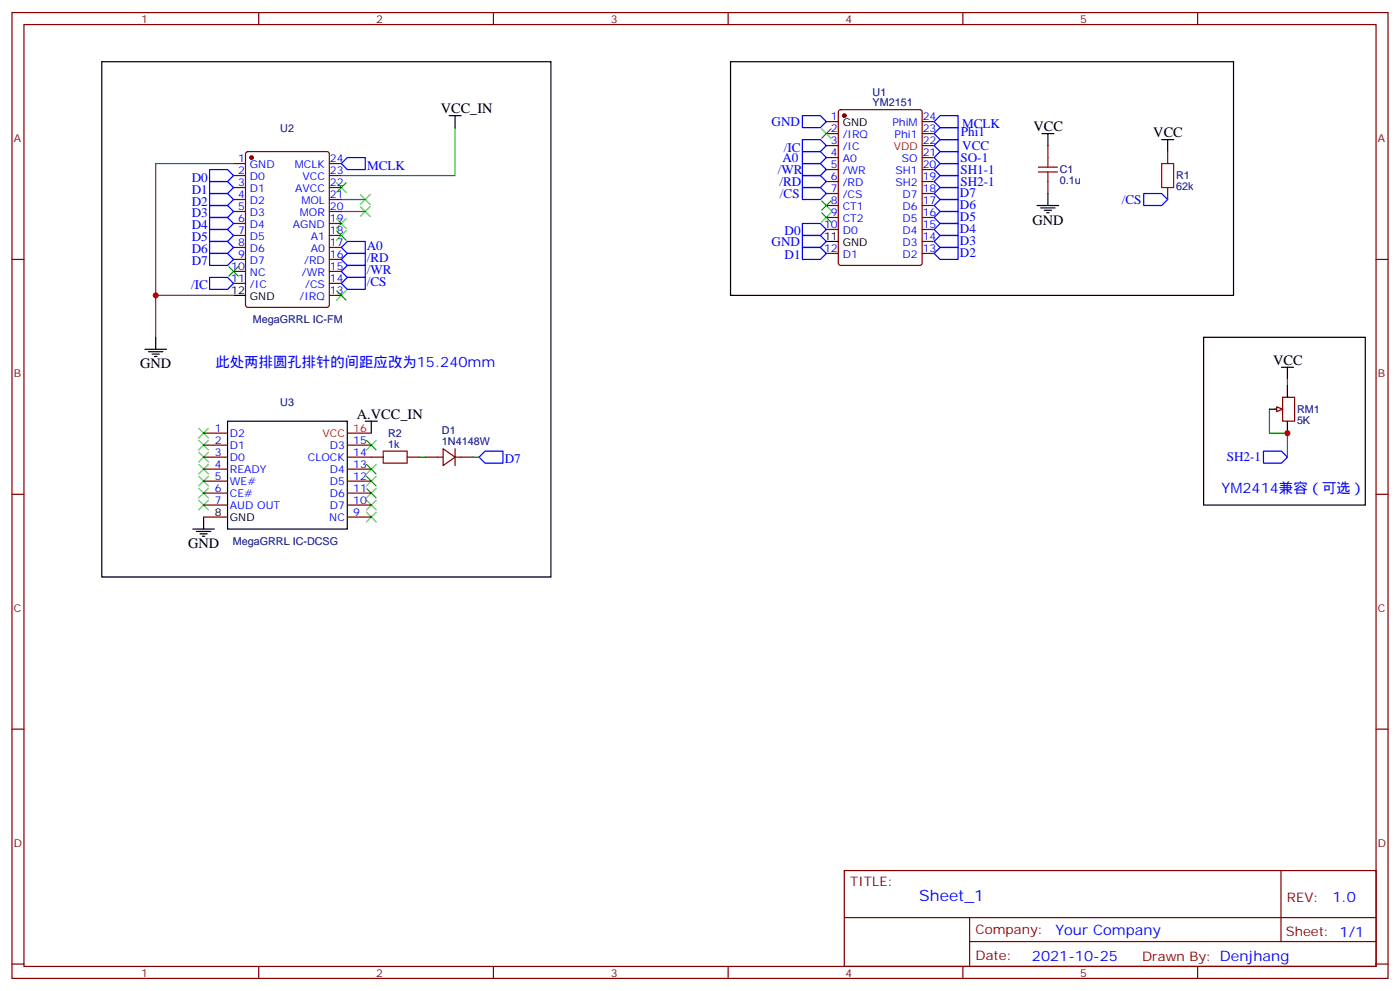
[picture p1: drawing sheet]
<svg xmlns="http://www.w3.org/2000/svg" width="412mm" height="292mm" viewBox="0 0 412 292" stroke-linecap="round" stroke-linejoin="round" font-family="sans-serif">
<g fill="none" stroke="#870000" stroke-width=".35">
<path d="M3.5 3.7h405.4v284.3h-405.4zM7.1 7.2h398.2v277.3h-398.2zM76.2 3.7v3.5M145.3 3.7v3.5M214.5 3.7v3.5M283.6 3.7v3.5M352.8 3.7v3.5M68.8 48.2h3.5M68.8 51.7h3.5M68.8 55.2h3.5M68.8 58.7h3.5M72.6 44.8l.4-.2h23.3l.7 .5v44.7l-.4 .6-23.6 .1-.6-.5-.1-44.7z"/>
<path d="M97 48.2h3.5M97 51.7h3.5M97 55.2h3.5M97 58.7h3.5M3.5 76.4h3.6M68.8 76.4h3.5M68.8 62.3h3.5M68.8 65.8h3.5M68.8 69.3h3.5M68.8 72.8h3.5M68.8 79.9h3.5M97 76.4h3.5"/>
<path d="M97 62.3h3.5M97 65.8h3.5M97 69.3h3.5M97 72.8h3.5M97 79.9h3.5M405.3 76.4h3.6M68.8 83.4h3.5M97 83.4h3.5M97 87h3.5M377.8 116.9h3.6v7.1h-3.6zM60 134.6h7M60 127.5h7"/>
<path d="M60 131.1h7M60 138.1h7M102.3 134.6h10.6M102.3 127.5h7.1M102.3 131.1h7.1M102.3 138.1h7.1M119.9 134.6h3.6M125.2 134.6h5.3M130.5 132.1l3.6 2.5-3.6 2.5zM134.1 134.6h5.2M134.1 132.1v5M375.4 120.5h1.7"/>
<path d="M3.5 145.5h3.6M60 141.6h7M60 145.2h7M60 148.7h7M60 152.2h7M102.3 141.6h7.1M102.3 145.2h7.1M102.3 148.7h7.1M102.3 152.2h7.1M405.3 145.5h3.6M3.5 214.7h3.6M405.3 214.7h3.6"/>
<path d="M248.7 256.3h156.6v28.2h-156.6zM377.3 256.3v20.9M248.7 270.1h156.5M285.6 277.2h119.6M285.6 270.1v14.2M3.5 283.8h3.6M76.2 284.5v3.5M145.3 284.5v3.5M214.5 284.5v3.5M283.6 284.5v3.5M352.8 284.5v3.5M405.3 283.8h3.6"/>
</g>
<g fill="none" stroke="#3c3" stroke-width=".35">
<path d="M99.1 53.8l2.9 2.8M102 53.8l-2.9 2.8M67.4 78.5l2.8 2.8M70.2 78.5l-2.8 2.8M99.1 64.4l2.9 2.8M99.1 67.9l2.9 2.8M102 64.4l-2.9 2.8M102 67.9l-2.9 2.8M99.1 85.5l2.9 2.9M102 85.5l-2.9 2.9M58.6 126.1l2.8 2.8M58.6 129.6l2.8 2.9"/>
<path d="M58.6 133.2l2.8 2.8M58.6 136.7l2.8 2.8M61.4 126.1l-2.8 2.8M61.4 129.6l-2.8 2.9M61.4 133.2l-2.8 2.8M61.4 136.7l-2.8 2.8M107.9 129.6l2.9 2.9M107.9 136.7l2.9 2.8M110.8 129.6l-2.9 2.9M110.8 136.7l-2.9 2.8M58.6 140.2l2.8 2.9M58.6 143.8l2.8 2.8"/>
<path d="M58.6 147.3l2.8 2.8M61.4 140.2l-2.8 2.9M61.4 143.8l-2.8 2.8M61.4 147.3l-2.8 2.8M107.9 140.2l2.9 2.9M107.9 143.8l2.9 2.8M107.9 147.3l2.9 2.8M107.9 150.8l2.9 2.8M110.8 140.2l-2.9 2.9M110.8 143.8l-2.9 2.8M110.8 147.3l-2.9 2.8M110.8 150.8l-2.9 2.8"/>
</g>
<path d="M134.1 37.6v14.1h-33.6M68.8 48.2h-22.9v38.8M100.5 58.7h7.1M100.5 62.3h7.1M68.8 87h-22.9v12.3M379.2 111.7v1.7M123.5 134.6h1.7M139.3 134.6h1.8M373.9 120.5v7h5.3v7.1" fill="none" stroke="#008700" stroke-width=".35"/>
<circle cx="74.1" cy="46.4" r=".53" fill="#870000" stroke="#870000" stroke-width=".35"/>
<g fill="none" stroke="#000" stroke-width=".35">
<path d="M132.3 34h3.5M134.1 34v3.6M45.9 99.3v3.5M68.8 87h3.5M42.7 102.8h6.3M43.7 103.5h4.3M44.8 104.2h2.1M45.5 105h.7M377.5 108.1h3.5M379.2 108.1v3.6M379.2 113.4v3.5M67 124h35.3v31.8h-35.3z"/>
<path d="M107.6 124h3.5M109.4 124v3.5M373.9 120.5h3.6M379.2 124v3.5M56.8 155.8h6.3M57.9 156.5h4.2M58.9 157.2h2.1M59.6 157.9h.7M60 152.2v3.6"/>
</g>
<g fill="none" stroke="#00f" stroke-width=".35">
<path d="M61.7 49.9h5.3l1.8 1.8-1.8 1.7h-5.3zM61.7 53.4h5.3l1.8 1.8-1.8 1.8h-5.3zM61.7 57h5.3l1.8 1.7-1.8 1.8h-5.3zM102.3 46.4h5.3v3.5h-5.3l-1.8-1.7zM61.7 60.5h5.3l1.8 1.8-1.8 1.7h-5.3zM61.7 64h5.3l1.8 1.8-1.8 1.8h-5.3zM61.7 67.6h5.3l1.8 1.7-1.8 1.8h-5.3zM61.7 71.1h5.3l1.8 1.7-1.8 1.8h-5.3zM61.7 74.6h5.3l1.8 1.8-1.8 1.7h-5.3zM100.5 72.8l1.8-1.7h5.3v3.5h-5.3zM100.5 76.4l1.8-1.8h5.3v3.5h-5.3zM100.5 79.9l1.8-1.8h5.3v3.6h-5.3z"/>
<path d="M61.7 81.7h5.3l1.8 1.7-1.8 1.8h-5.3zM100.5 83.4l1.8-1.7h5.3v3.5h-5.3zM142.9 132.8h5.3v3.5h-5.3l-1.8-1.7zM372.2 132.8h5.3l1.7 1.8-1.7 1.7h-5.3z"/>
</g>
<path d="M112.9 132.8h7v3.5h-7z" fill="none" stroke="#a10000" stroke-width=".35"/>
<path d="M376.1 119.8l1.7 .7-1.7 .7z" fill="#f0f0f0" stroke="#870000" stroke-width=".35"/>
<g fill="none" stroke="#000" stroke-width=".35">
<path d="M30 18.2h132.3v151.7h-132.3zM215.2 18.2h148.2v68.8h-148.2zM306.9 39.3h3.5M308.7 39.3v3.6M308.7 57v3.5M342.2 41.1h3.5M344 41.1v3.5M243.4 71.1h3.5M305.5 60.5h6.4M306.6 61.2h4.2M307.6 61.9h2.1M308.3 62.6h.7"/>
<path d="M354.5 99.3h47.7v49.4h-47.7z"/>
</g>
<path d="M242 37.9l2.8 2.8M244.8 37.9l-2.8 2.8M106.2 57.3l2.8 2.8M109 57.3l-2.8 2.8M242 59.1l2.8 2.8M244.8 59.1l-2.8 2.8M106.2 60.9l2.8 2.8M109 60.9l-2.8 2.8M242 62.6l2.8 2.8M244.8 62.6l-2.8 2.8" fill="none" stroke="#3c3" stroke-width=".35"/>
<g fill="none" stroke="#00f" stroke-width=".35">
<path d="M236.4 34h5.3l1.7 1.8-1.7 1.8h-5.3zM275.2 35.8l1.7-1.8h5.3v3.6h-5.3zM275.2 39.3l1.7-1.7h5.3v3.5h-5.3zM236.4 51.7h5.3l1.7 1.7-1.7 1.8h-5.3zM236.4 48.2h5.3l1.7 1.7-1.7 1.8h-5.3zM236.4 44.6h5.3l1.7 1.8-1.7 1.8h-5.3zM236.4 41.1h5.3l1.7 1.8-1.7 1.7h-5.3zM236.4 55.2h5.3l1.7 1.8-1.7 1.7h-5.3zM275.2 53.4l1.7-1.7h5.3v3.5h-5.3zM275.2 49.9l1.7-1.7h5.3v3.5h-5.3zM275.2 46.4l1.7-1.8h5.3v3.6h-5.3zM275.2 57l1.7-1.8h5.3v3.5h-5.3z"/>
<path d="M275.2 42.9l1.7-1.8h5.3v3.5h-5.3zM336.9 57h5.3l1.8 1.7-1.8 1.8h-5.3zM236.4 72.8h5.3l1.7 1.8-1.7 1.8h-5.3zM236.4 65.8h5.3l1.7 1.8-1.7 1.7h-5.3zM236.4 69.3h5.3l1.7 1.8-1.7 1.7h-5.3zM275.2 74.6l1.7-1.8h5.3v3.6h-5.3zM275.2 71.1l1.7-1.8h5.3v3.5h-5.3zM275.2 67.6l1.7-1.8h5.3v3.5h-5.3zM275.2 64l1.7-1.7h5.3v3.5h-5.3zM275.2 60.5l1.7-1.8h5.3v3.6h-5.3z"/>
</g>
<path d="M305.9 49.2h5.6M305.9 50.6h5.6M308.7 46.4v2.8M308.7 50.6v2.8M342.2 48.2h3.5v7h-3.5z" fill="none" stroke="#a10000" stroke-width=".35"/>
<g fill="none" stroke="#870000" stroke-width=".35">
<path d="M243.4 35.8h3.5M243.4 39.3h3.5M247.2 32.5l.4-.2h23.3l.7 .4v44.7l-.4 .7h-23.6l-.6-.4-.1-44.7zM271.6 35.8h3.6M271.6 39.3h3.6M243.4 42.9h3.5M243.4 46.4h3.5M243.4 49.9h3.5M243.4 53.4h3.5M243.4 57h3.5M271.6 42.9h3.6M271.6 46.4h3.6"/>
<path d="M271.6 49.9h3.6M271.6 53.4h3.6M271.6 57h3.6M308.7 42.9v3.5M308.7 53.4v3.6M344 44.6v3.6M344 55.2v3.5M243.4 60.5h3.5M243.4 64h3.5M243.4 67.6h3.5M243.4 74.6h3.5M271.6 60.5h3.6"/>
<path d="M271.6 64h3.6M271.6 67.6h3.6M271.6 74.6h3.6M271.6 71.1h3.6"/>
</g>
<circle cx="248.7" cy="34" r=".53" fill="#870000" stroke="#870000" stroke-width=".35"/>
<g fill="#c00">
<circle cx="45.9" cy="87" r=".88"/>
<circle cx="379.2" cy="127.5" r=".88"/>
</g>
<text font-size="4.6" fill="#00f" x="270.8" y="265.3">Sheet_1</text>
<g font-size="4.2">
<text x="129.8" y="33.3">VCC_IN</text>
<text x="304.4" y="38.6">VCC</text>
<text x="339.7" y="40.4">VCC</text>
<text x="304.1" y="66.1">GND</text>
<text x="375" y="107.4">VCC</text>
<text x="41.3" y="108.5">GND</text>
<text x="105.1" y="123.3">A.VCC_IN</text>
<text x="55.4" y="161.4">GND</text>
</g>
<g font-size="4.2" fill="#00f">
<text x="63.5" y="108.1">此处两排圆孔排针的间距应改为15.240mm</text>
<text x="359.8" y="145.2">YM2414兼容（可选）</text>
<text x="392.5" y="265.6">1.0</text>
<text x="310.9" y="275.1">Your Company</text>
<text x="304" y="282.9">2021-10-25</text>
</g>
<g font-size="3.9" fill="#00f">
<text x="227.3" y="37.1">GND</text>
<text x="283" y="40.1">Phi1</text>
<text x="283.4" y="37.6">MCLK</text>
<text x="230.5" y="47.6">A0</text>
<text x="230.9" y="44.6">/IC</text>
<text x="282.9" y="47.7">SO-1</text>
<text x="283.5" y="44.1">VCC</text>
<text x="56.5" y="53.4">D0</text>
<text x="108.1" y="49.9">MCLK</text>
<text x="229.1" y="51.2">/WR</text>
<text x="282.9" y="51.2">SH1-1</text>
<text x="56.5" y="57">D1</text>
<text x="229.6" y="54.7">/RD</text>
<text x="229.7" y="58.2">/CS</text>
<text x="282.8" y="58">D7</text>
<text x="282.9" y="54.7">SH2-1</text>
<text x="56.5" y="60.5">D2</text>
<text x="56.5" y="64">D3</text>
<text x="282.8" y="65.1">D5</text>
<text x="282.8" y="61.6">D6</text>
<text x="330.4" y="60">/CS</text>
<text x="56.5" y="67.6">D4</text>
<text x="56.5" y="71.1">D5</text>
<text x="231.1" y="69.3">D0</text>
<text x="282.8" y="68.6">D4</text>
<text x="56.5" y="74.6">D6</text>
<text x="108" y="73.5">A0</text>
<text x="108" y="77.1">/RD</text>
<text x="227.3" y="72.3">GND</text>
<text x="231.1" y="76.4">D1</text>
<text x="282.8" y="75.7">D2</text>
<text x="282.8" y="72.1">D3</text>
<text x="56.5" y="78.1">D7</text>
<text x="108" y="80.6">/WR</text>
<text x="56.3" y="85.2">/IC</text>
<text x="108" y="84.1">/CS</text>
<text x="148.7" y="136.3">D7</text>
<text x="361.4" y="135.9">SH2-1</text>
</g>
<g font-size="3.9" fill="#800">
<text x="250.5" y="260.9">TITLE:</text>
<text x="379.1" y="265.6">REV:</text>
<text x="287.4" y="275.1">Company:</text>
<text x="378.7" y="275.7">Sheet: 1/1</text>
<text x="287.4" y="282.8">Date:</text>
<text x="336.4" y="282.8">Drawn By: Denjhang</text>
</g>
<g font-size="3.2" fill="#800">
<text x="41.6" y="6.7">1</text>
<text x="110.8" y="6.7">2</text>
<text x="179.9" y="6.7">3</text>
<text x="249.1" y="6.7">4</text>
<text x="318.2" y="6.7">5</text>
<text x="4.1" y="41.8">A</text>
<text x="405.9" y="41.8">A</text>
<text x="4.1" y="110.9">B</text>
<text x="405.9" y="110.9">B</text>
<text x="4.1" y="180.1">C</text>
<text x="405.9" y="180.1">C</text>
<text x="4.1" y="249.2">D</text>
<text x="405.9" y="249.2">D</text>
<text x="41.6" y="287.5">1</text>
<text x="110.8" y="287.5">2</text>
<text x="179.9" y="287.5">3</text>
<text x="249.1" y="287.5">4</text>
<text x="318.2" y="287.5">5</text>
</g>
<g font-size="3.2" fill="#000080">
<text x="257.1" y="28.2">U1</text>
<text x="257.1" y="31.2">YM2151</text>
<text x="82.6" y="38.7">U2</text>
<text x="312.2" y="51">C1</text>
<text x="346.4" y="52.8">R1</text>
<text x="312.2" y="54.2">0.1u</text>
<text x="346.4" y="56">62k</text>
<text x="74.5" y="95.2">MegaGRRL IC-FM</text>
<text x="82.6" y="119.6">U3</text>
<text x="382.1" y="124.8">5K</text>
<text x="382.1" y="121.6">RM1</text>
<text x="114.3" y="131.8">1k</text>
<text x="114.3" y="128.6">R2</text>
<text x="130.2" y="131.1">1N4148W</text>
<text x="130.2" y="127.9">D1</text>
<text x="68.6" y="160.4">MegaGRRL IC-DCSG</text>
</g>
<g font-size="3.2" fill="#00f">
<text x="244.8" y="35.5">1</text>
<text x="271.8" y="35.5">24</text>
<text x="244.8" y="39">2</text>
<text x="248.2" y="40.7">/IRQ</text>
<text x="262.9" y="37.2">PhiM</text>
<text x="263.5" y="40.7">Phi1</text>
<text x="271.8" y="39">23</text>
<text x="70.1" y="47.8">1</text>
<text x="97.2" y="47.8">24</text>
<text x="244.8" y="42.5">3</text>
<text x="244.8" y="46">4</text>
<text x="248.2" y="44.3">/IC</text>
<text x="248.2" y="47.8">A0</text>
<text x="265.7" y="47.8">SO</text>
<text x="271.8" y="46">21</text>
<text x="271.8" y="42.5">22</text>
<text x="70.1" y="51.3">2</text>
<text x="73.6" y="49.6">GND</text>
<text x="73.6" y="53.1">D0</text>
<text x="86.9" y="49.6">MCLK</text>
<text x="89.1" y="53.1">VCC</text>
<text x="97.2" y="51.3">23</text>
<text x="244.8" y="49.6">5</text>
<text x="244.8" y="53.1">6</text>
<text x="248.2" y="51.3">/WR</text>
<text x="263.8" y="51.3">SH1</text>
<text x="271.8" y="53.1">19</text>
<text x="271.8" y="49.6">20</text>
<text x="70.1" y="54.9">3</text>
<text x="70.1" y="58.4">4</text>
<text x="73.6" y="56.6">D1</text>
<text x="86.9" y="56.6">AVCC</text>
<text x="97.2" y="58.4">21</text>
<text x="97.2" y="54.9">22</text>
<text x="244.8" y="56.6">7</text>
<text x="248.2" y="54.9">/RD</text>
<text x="248.2" y="58.4">/CS</text>
<text x="263.8" y="54.9">SH2</text>
<text x="265.9" y="58.4">D7</text>
<text x="271.8" y="56.6">18</text>
<text x="70.1" y="61.9">5</text>
<text x="70.1" y="65.4">6</text>
<text x="73.6" y="60.1">D2</text>
<text x="73.6" y="63.7">D3</text>
<text x="88.3" y="63.7">MOR</text>
<text x="88.8" y="60.1">MOL</text>
<text x="97.2" y="65.4">19</text>
<text x="97.2" y="61.9">20</text>
<text x="244.8" y="60.1">8</text>
<text x="244.8" y="63.7">9</text>
<text x="248.2" y="61.9">CT1</text>
<text x="248.2" y="65.4">CT2</text>
<text x="265.9" y="65.4">D5</text>
<text x="265.9" y="61.9">D6</text>
<text x="271.8" y="63.7">16</text>
<text x="271.8" y="60.1">17</text>
<text x="70.1" y="69">7</text>
<text x="73.6" y="67.2">D4</text>
<text x="73.6" y="70.7">D5</text>
<text x="86.3" y="67.2">AGND</text>
<text x="91.5" y="70.7">A1</text>
<text x="97.2" y="69">18</text>
<text x="242.7" y="67.2">10</text>
<text x="248.2" y="69">D0</text>
<text x="265.9" y="69">D4</text>
<text x="271.8" y="70.7">14</text>
<text x="271.8" y="67.2">15</text>
<text x="70.1" y="72.5">8</text>
<text x="70.1" y="76">9</text>
<text x="73.6" y="74.3">D6</text>
<text x="73.6" y="77.8">D7</text>
<text x="89.6" y="77.8">/RD</text>
<text x="91.5" y="74.3">A0</text>
<text x="97.2" y="76">16</text>
<text x="97.2" y="72.5">17</text>
<text x="242.7" y="74.3">12</text>
<text x="248.2" y="76">D1</text>
<text x="265.9" y="76">D2</text>
<text x="265.9" y="72.5">D3</text>
<text x="271.8" y="74.3">13</text>
<text x="68.1" y="79.6">10</text>
<text x="68.1" y="83.1">11</text>
<text x="73.6" y="81.3">NC</text>
<text x="88.9" y="81.3">/WR</text>
<text x="97.2" y="83.1">14</text>
<text x="97.2" y="79.6">15</text>
<text x="73.6" y="84.8">/IC</text>
<text x="88.2" y="88.4">/IRQ</text>
<text x="89.9" y="84.8">/CS</text>
<text x="97.2" y="86.6">13</text>
<text x="63.2" y="127.2">1</text>
<text x="63.2" y="130.7">2</text>
<text x="67.7" y="128.6">D2</text>
<text x="104.1" y="130.7">15</text>
<text x="63.2" y="134.2">3</text>
<text x="63.2" y="137.8">4</text>
<text x="67.7" y="132.1">D1</text>
<text x="67.7" y="135.6">D0</text>
<text x="90.7" y="135.6">CLOCK</text>
<text x="97.1" y="132.1">D3</text>
<text x="104.1" y="137.8">13</text>
<text x="104.1" y="134.2">14</text>
<text x="63.2" y="141.3">5</text>
<text x="67.7" y="139.2">READY</text>
<text x="67.7" y="142.7">WE#</text>
<text x="97.1" y="142.7">D5</text>
<text x="97.1" y="139.2">D4</text>
<text x="104.1" y="141.3">12</text>
<text x="63.2" y="144.8">6</text>
<text x="63.2" y="148.3">7</text>
<text x="67.7" y="146.2">CE#</text>
<text x="67.7" y="149.8">AUD OUT</text>
<text x="97.1" y="149.8">D7</text>
<text x="97.1" y="146.2">D6</text>
<text x="104.1" y="148.3">10</text>
<text x="104.1" y="144.8">11</text>
<text x="97" y="153.3">NC</text>
<text x="104.1" y="151.9">9</text>
</g>
<g font-size="3.2">
<text x="248.2" y="37.2">GND</text>
<text x="242.7" y="70.7">11</text>
<text x="248.2" y="72.5">GND</text>
<text x="68.1" y="86.6">12</text>
<text x="73.6" y="88.4">GND</text>
<text x="63.2" y="151.9">8</text>
<text x="67.7" y="153.3">GND</text>
</g>
<g font-size="3.2" fill="#f00">
<text x="263.3" y="44.3">VDD</text>
<text x="95" y="128.6">VCC</text>
<text x="104.1" y="127.2">16</text>
</g>
</svg>
